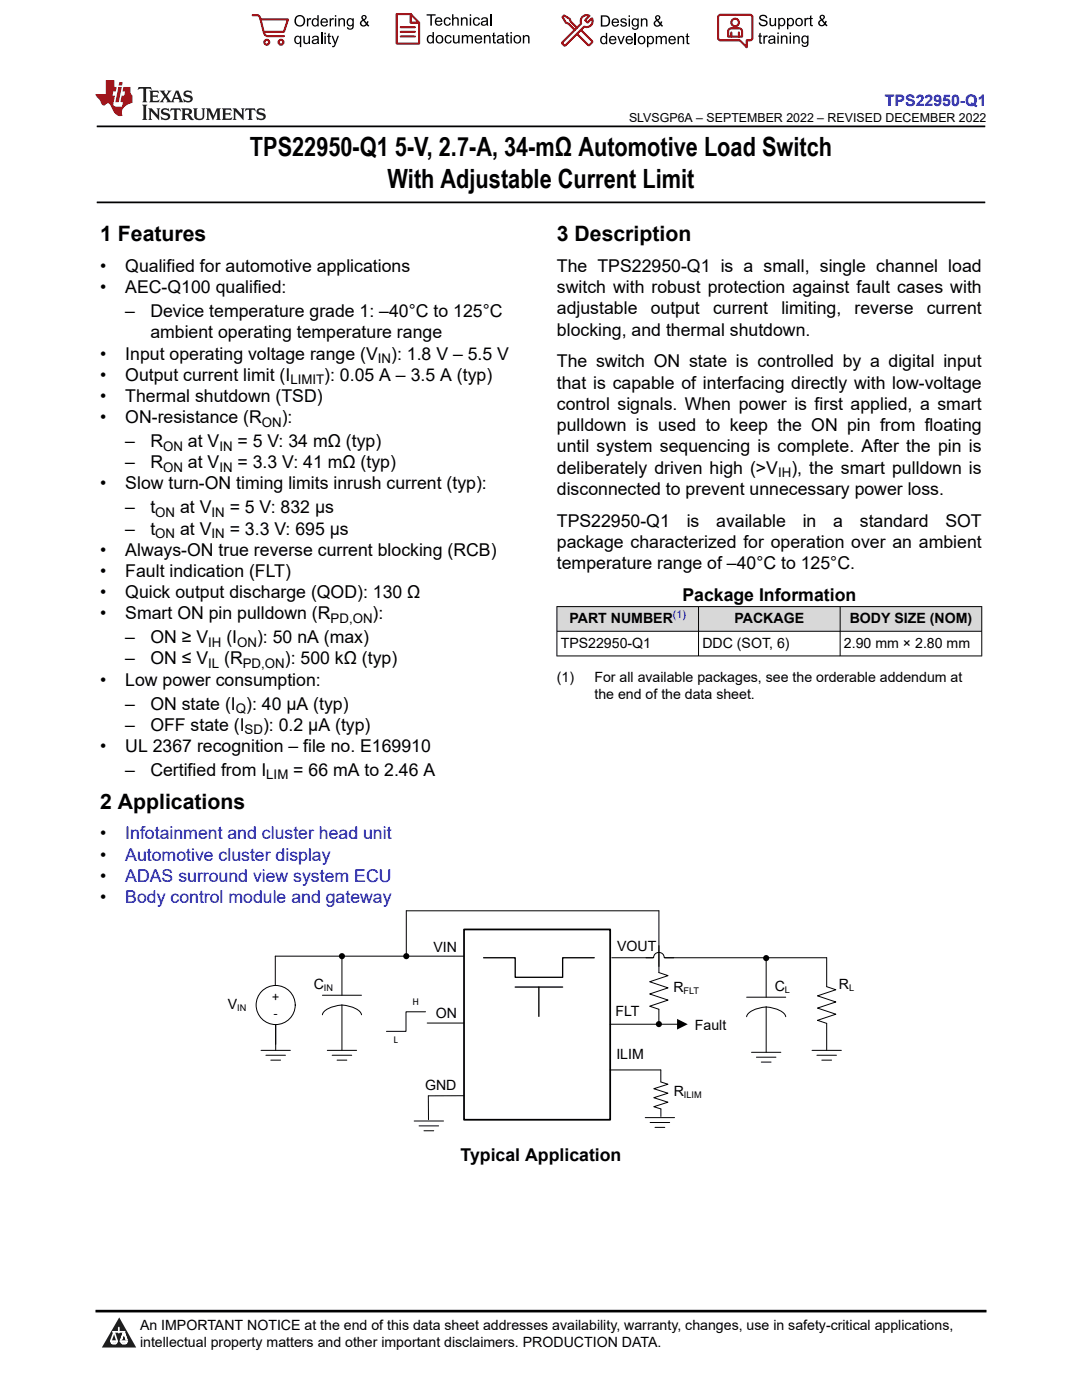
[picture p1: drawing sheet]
<svg xmlns="http://www.w3.org/2000/svg" width="216mm" height="279mm" viewBox="0 0 216 279" stroke-linecap="round" stroke-linejoin="round" font-family="sans-serif">
<path d="M19.3 25.2h177.3M19.3 40.4h177.3" fill="none" stroke="#000" stroke-width=".35"/>
<g fill="#d8d8d8">
<path d="M111.1 121.1h84.8v4.9h-84.8z" fill-rule="evenodd"/>
<path d="M111.2 121.1h28.1v4.8h-28.1z" fill-rule="evenodd"/>
<path d="M139.4 121.1h28.2v4.8h-28.2z" fill-rule="evenodd"/>
<path d="M167.7 121.1h28.1v4.8h-28.1z" fill-rule="evenodd"/>
</g>
<path d="M111.1 121.1h84.9M111.1 126h84.9M111.1 130.9h84.9M111.1 121v10M139.4 121v10M167.6 121v10M195.9 121v10M52.1 209.6h5.8M53.1 210.6h3.9M54 211.6h2M55 204.5v3.9" fill="none" stroke="#000" stroke-width=".2"/>
<circle cx="55" cy="200.6" r="3.9" fill="#fff"/>
<g fill="none" stroke="#000" stroke-width=".2">
<path d="M64.3 198.6h7.8M68.2 190.8v7.8M92.6 190.8h-37.7v5.9M65.3 209.6h5.9M66.3 210.6h3.9M67.3 211.6h1.9M68.2 200.6v9M68.2 200.6a5.2 5.2 0 0 0-3.7 1.5l-.2 .4M68.2 200.6a5.2 5.2 0 0 1 3.8 1.5l.1 .4M84.9 201.9h-3.9v3.9h-3.9M85.2 204.2h7.4"/>
<circle cx="55" cy="200.6" r="3.9"/>
</g>
<path d="M92.6 185.5h29.2v38h-29.2z" fill-rule="evenodd" fill="#fff"/>
<path d="M92.6 185.5h29.2v38h-29.2z" fill="none" stroke="#000" stroke-width=".35"/>
<g fill="none" stroke="#000" stroke-width=".2">
<path d="M67.8 190.8h.4M80.7 190.8h.4v-9h50.4v12.3M122.1 191.1h8.2M128.9 191.1h1.5a1.06 1.06 0 0 1 1.1-1 1.06 1.06 0 0 1 1 1h2M131.5 194.1l1.8 .6-3.7 1.2 3.7 1.3-3.7 1.2 3.7 1.2-3.7 1.2 1.9 .6v3M132.7 191.1h32.3v5.8l1.8 .6-3.7 1.2 3.7 1.3-3.7 1.2 3.7 1.2-3.7 1.2 1.9 .6v5.4M149 199h7.8M152.5 191.2h.4v7.8M55 204.5v5.1M92.6 218.7h-7.1v4.8M121.8 204.4h13.4M121.8 213.5h10.1v2.4"/>
<path d="M131.1 204.4h.4M131.9 215.9l1.4 .5-2.8 .9 2.8 .9-2.8 .9 2.8 .9-2.8 .9 1.4 .4v1.5M150 210h5.8M150.9 211h3.9M151.9 212h2M152.9 201a5.2 5.2 0 0 0-3.8 1.5l-.1 .4M152.9 201v9M152.9 201a5.2 5.2 0 0 1 3.7 1.5l.2 .4M162 209.6h5.9M163 210.6h3.9M164 211.6h1.9M82.6 223.7h5.9"/>
<path d="M83.6 224.7h3.9M84.6 225.7h1.9M128.7 223h5.9M129.7 224h3.9M130.7 225h2"/>
</g>
<path d="M96.5 191.1h6.3v3.9h9.5v-3.9h6.3M102.8 197h9.5M107.5 197v5.8" fill="none" stroke="#000" stroke-width=".26"/>
<g fill="#000">
<path d="M135.1 203.3l2.1 1.1-2.1 1.1z"/>
<circle cx="68.2" cy="190.8" r=".61"/>
<circle cx="81.1" cy="190.8" r=".61"/>
<circle cx="152.9" cy="191.2" r=".61"/>
<circle cx="131.5" cy="204.4" r=".61"/>
</g>
<path d="M0 0h215.9v23.8h-215.9z" fill-rule="evenodd" fill="#fff"/>
<path d="M27.7 17.4l-.2 .6 .5-.3h.6v.1v2.2l-.2 .4h1l-.2-.4v-2.2v-.1h.5l.5 .3-.1-.6zM29.8 18.1l.2 .4v1.5l-.2 .4h1.9l.1-.6a1.08 1.08 0 0 1-1.3 .2v-.7h.6l.4 .2v-.6l-.4 .2h-.6v-.6l.2-.1a1 1 0 0 1 1 .2l-.1-.5zM31.8 18.1l1 1.1-1 1.2h.9l-.2-.2 .4-.7 .5 .7-.2 .2h1.6l-.2-.2 .1-.4h1l.1 .4-.1 .2h.9l-.2-.3-.8-2h-.5l-1 2.2-.8-1.1 .9-1.1h-.8l.2 .2-.5 .7-.3-.7 .1-.2zM35.2 18.5l.4 1h-.8zM36.8 18.2a.65 .65 0 0 0-.2 .7 .65 .65 0 0 0 .6 .5l.7 .2 .1 .2a.79 .79 0 0 1-.7 .4 .79 .79 0 0 1-.7-.5l.1 .7 .2-.1a.93 .93 0 0 0 1.1 .1 .93 .93 0 0 0 .4-1 1.46 1.46 0 0 0-1.2-.6l-.1-.3a1.09 1.09 0 0 1 1.2 .2l-.2-.6-.1 .1-.6-.2zM28.4 20.9l.2 .4v2.3l-.2 .3h1l-.2-.3v-2.3l.2-.4zM29.6 21.6l.2 .4v1.6l-.2 .3h.8l-.3-.3v-1.4l1.7 1.8v-2l.2-.4h-.8l.2 .2 .1 1.1-1.2-1.3zM32.3 21.8a.65 .65 0 0 0-.2 .7 .65 .65 0 0 0 .7 .4l.6 .2 .1 .2a.79 .79 0 0 1-.7 .4 .79 .79 0 0 1-.7-.5l.1 .7 .2-.1a.93 .93 0 0 0 1.1 .1 .93 .93 0 0 0 .4-.9 1.46 1.46 0 0 0-1.2-.6l-.1-.4a1.09 1.09 0 0 1 1.2 .2l-.2-.6-.1 .1-.6-.1zM34.1 21.6l-.1 .7a.63 .63 0 0 1 .7-.4l.1 1.7-.3 .3h1l-.2-.3v-1.7a.66 .66 0 0 1 .8 .4l-.1-.7zM36.2 21.6l.2 .4v1.6l-.2 .3h.9l-.2-.2v-.7h.5l.1 .2a.79 .79 0 0 0 1.2 .6l-1-.9a.61 .61 0 0 0 .6-.6 .61 .61 0 0 0-.5-.6zM36.9 21.9h.2a.47 .47 0 0 1 .5 .1 .47 .47 0 0 1 .1 .5l-.2 .2h-.6zM38.5 21.6l.2 .2a2.27 2.27 0 0 0 .4 2 1.04 1.04 0 0 0 1.7-.7v-1.3l.2-.2h-.8l.2 .4v1.1a.6 .6 0 0 1-.6 .6 .6 .6 0 0 1-.6-.6v-1.1l.3-.4zM41.1 21.6l.2 .4v1.6l-.2 .3h.7l-.2-.3v-1.5l.9 1.9 .8-1.9v1.5l-.2 .3h1l-.3-.3v-1.6l.3-.4h-.8l-.7 1.5-.7-1.5zM44.3 21.6l.2 .4v1.6l-.2 .3h1.9l.1-.5a1.09 1.09 0 0 1-1.3 .1v-.6h.6l.4 .1v-.6l-.4 .2h-.6v-.6l.2-.1a1.01 1.01 0 0 1 1 .3l-.1-.6zM46.4 21.6l.3 .4v1.6l-.3 .3h.8l-.2-.3v-1.4l1.6 1.8v-2l.2-.4h-.7l.2 .2v1.1l-1.2-1.3zM49 21.6l-.1 .7a.63 .63 0 0 1 .8-.4v1.7l-.3 .3h1l-.2-.3v-1.7a.66 .66 0 0 1 .8 .4l-.1-.7zM51.4 21.8a.65 .65 0 0 0-.2 .7 .65 .65 0 0 0 .6 .4l.6 .2 .2 .2a.79 .79 0 0 1-.8 .4 .79 .79 0 0 1-.6-.5l.1 .7 .2-.1a.93 .93 0 0 0 1 .1 .93 .93 0 0 0 .5-.9 1.46 1.46 0 0 0-1.3-.6l-.1-.4a1.09 1.09 0 0 1 1.3 .2l-.2-.6-.2 .1-.5-.1z" fill="#231f20"/>
<path d="M21.1 16v2.8h-2.1l.1 .3 .9 1a.95 .95 0 0 0 .9 .9 .59 .59 0 0 1 .6-.4 .59 .59 0 0 1 .5 .4l.4 .8a1.59 1.59 0 0 0 2.1 1.3 1.61 1.61 0 0 1 1-2.2l1-.4-.1-1.5a1.59 1.59 0 0 1-.4-1.6h-1.4l-.2 .9h.5l-.1 .8h-.5l-.2 1v.2l.4 .1-.2 .9h-.6a.73 .73 0 0 1-1.1-.7l.3-1.5h-.5l.2-.8h.5l.2-.9h-.5v-1.4zM23.6 17.4l-.6 3h.7l.6-3zM23.8 16.4l-.1 .7h.7l.1-.7z" fill="#ed1c24"/>
<g fill="#000">
<path d="M58.7 4.2a1.15 1.15 0 0 1 2.3 0 1.15 1.15 0 0 1-2.3 0zM59.3 3.5a.89 .89 0 0 0-.2 1.1 .89 .89 0 0 0 1.1 .4 .88 .88 0 0 0 .3-1.3 .88 .88 0 0 0-1.2-.2z" fill-rule="evenodd"/>
<path d="M58.9 7.3l.5-.2 .5 .3v-.3h.2v2.3h-.3v-.8a.74 .74 0 0 1-.9 0 .74 .74 0 0 1-.2-1zM59.1 7.5a.57 .57 0 0 0-.1 .7 .57 .57 0 0 0 .7 .2 .57 .57 0 0 0 .2-.7 .57 .57 0 0 0-.8-.2z" fill-rule="evenodd"/>
<path d="M61.2 3.6h.3v.3l.2-.2 .3-.1 .1 .1-.1 .3a.36 .36 0 0 0-.4 0 .36 .36 0 0 0-.1 .4v.9h-.3z" fill-rule="evenodd"/>
<path d="M60.5 7.1h.3v.9a.41 .41 0 0 0 .4 .6 .41 .41 0 0 0 .4-.6v-.9h.3v1.7h-.3v-.3a.58 .58 0 0 1-.7 .3 .58 .58 0 0 1-.4-.6z" fill-rule="evenodd"/>
<path d="M62.4 3.8l.5-.2 .4 .2v-.8h.3v2.3h-.3v-.2a.75 .75 0 0 1-1-.1 .75 .75 0 0 1 0-1zM62.6 4a.57 .57 0 0 0-.1 .7 .57 .57 0 0 0 .7 .2 .57 .57 0 0 0 .1-.7 .57 .57 0 0 0-.7-.2z" fill-rule="evenodd"/>
<path d="M62.4 7.3a.74 .74 0 0 1 .9-.1 .74 .74 0 0 1 .3 .9l.1 .7h-.3v-.2a.57 .57 0 0 1-.9 .2 .57 .57 0 0 1-.1-.8l.9-.3a.41 .41 0 0 0-.3-.4 .41 .41 0 0 0-.5 .4l-.3-.1zM62.6 8.2a.35 .35 0 0 0 .1 .5 .35 .35 0 0 0 .5-.3l.1-.4z" fill-rule="evenodd"/>
<path d="M64.7 6.5h.3v.3h-.3zM64.7 7.1h.3v1.7h-.3z" fill-rule="evenodd"/>
<path d="M64.2 3.8a.76 .76 0 0 1 .9-.1 .76 .76 0 0 1 .3 .8h-1.2a.47 .47 0 0 0 .4 .6 .47 .47 0 0 0 .5-.4l.3 .1a.82 .82 0 0 1-1.2 .3 .82 .82 0 0 1 0-1.3zM64.4 4l-.2 .3h.9l-.2-.4z" fill-rule="evenodd"/>
<path d="M65.8 3.6h.2v.3l.2-.2 .3-.1 .2 .1-.1 .3a.36 .36 0 0 0-.5 0 .36 .36 0 0 0 0 .4v.9h-.3z" fill-rule="evenodd"/>
<path d="M65.5 6.7l.3-.1v.5h.2v.3h-.2v.9v.2h.2l.1 .3a.41 .41 0 0 1-.5-.1 .41 .41 0 0 1-.1-.4v-.9h-.2v-.3h.2z" fill-rule="evenodd"/>
<path d="M66.1 7.1h.3l.5 1.4 .5-1.4h.2l-.6 1.7a.57 .57 0 0 1-.7 .6v-.3a.37 .37 0 0 0 .5-.3z" fill-rule="evenodd"/>
<path d="M66.8 3h.3v.3h-.3zM66.8 3.6h.3v1.7h-.3z" fill-rule="evenodd"/>
<path d="M67.5 3.6h.3v.3a.58 .58 0 0 1 .7-.3 .58 .58 0 0 1 .3 .7v1h-.2v-1a.4 .4 0 0 0-.5-.5 .4 .4 0 0 0-.3 .6v.9h-.3z" fill-rule="evenodd"/>
<path d="M69.3 3.8l.6-.2 .4 .2v-.2h.3v1.5a.71 .71 0 0 1-.5 .8 .71 .71 0 0 1-.9-.5h.3a.46 .46 0 0 0 .6 .3 .46 .46 0 0 0 .2-.6 .78 .78 0 0 1-1.1-.2 .78 .78 0 0 1 .1-1.1zM69.6 4a.53 .53 0 0 0-.1 .8 .53 .53 0 0 0 .8 0 .54 .54 0 0 0 0-.7 .54 .54 0 0 0-.7-.1z" fill-rule="evenodd"/>
<path d="M72.2 3.1a.53 .53 0 0 1 .9 .1 .53 .53 0 0 1-.4 .8l.5 .5 .1-.3 .2 .1-.2 .5 .4 .3-.2 .2-.3-.3a.71 .71 0 0 1-1.2 .1 .71 .71 0 0 1 .3-1.1l-.2-.5zM72.3 3.5a.3 .3 0 0 0 .6 0 .3 .3 0 0 0-.6 0zM72.3 4.3a.45 .45 0 0 0 0 .7 .45 .45 0 0 0 .7-.2l-.5-.6z" fill-rule="evenodd"/>
<path d="M85.1 2.8h1.8v.3h-.7v2h-.3v-2h-.8z" fill-rule="evenodd"/>
<path d="M85.3 7.2l.6-.2 .4 .2v-.8h.3v2.3h-.3v-.2a.76 .76 0 0 1-1-.1 .76 .76 0 0 1-.1-1zM85.6 7.4a.58 .58 0 0 0-.1 .7 .58 .58 0 0 0 .7 .2 .58 .58 0 0 0 .1-.7 .58 .58 0 0 0-.7-.2z" fill-rule="evenodd"/>
<path d="M87.2 7.2a.81 .81 0 0 1 1.1 .1 .81 .81 0 0 1-.1 1.2 .81 .81 0 0 1-1.2-.2v-.7zM87.3 7.4a.57 .57 0 0 0 0 .8 .57 .57 0 0 0 .8 0 .57 .57 0 0 0 0-.7 .57 .57 0 0 0-.8-.1z" fill-rule="evenodd"/>
<path d="M87 3.7a.77 .77 0 0 1 .9-.2 .77 .77 0 0 1 .4 .9h-1.3a.48 .48 0 0 0 .4 .5 .48 .48 0 0 0 .6-.3h.3a.83 .83 0 0 1-1.3 .4 .83 .83 0 0 1 0-1.3zM87.2 3.8l-.1 .3h.9l-.3-.4z" fill-rule="evenodd"/>
<path d="M88.7 3.7a.7 .7 0 0 1 1.2 .3h-.2a.45 .45 0 0 0-.6-.3 .45 .45 0 0 0-.3 .6 .45 .45 0 0 0 .3 .6 .45 .45 0 0 0 .6-.4l.3 .1a.76 .76 0 0 1-1.1 .5 .76 .76 0 0 1-.3-1.1z" fill-rule="evenodd"/>
<path d="M88.9 7.2a.7 .7 0 0 1 1.2 .3h-.3a.45 .45 0 0 0-.5-.3 .45 .45 0 0 0-.3 .6 .45 .45 0 0 0 .3 .6 .45 .45 0 0 0 .6-.3h.2a.76 .76 0 0 1-1 .5 .76 .76 0 0 1-.3-1.1z" fill-rule="evenodd"/>
<path d="M90.2 2.8h.3v.9a.59 .59 0 0 1 .7-.2 .59 .59 0 0 1 .3 .6v1h-.2v-1a.4 .4 0 0 0-.5-.4 .4 .4 0 0 0-.3 .5v.9h-.3z" fill-rule="evenodd"/>
<path d="M90.4 7h.3v.9a.41 .41 0 0 0 .4 .6 .41 .41 0 0 0 .3-.6v-.9h.3v1.7h-.2v-.3a.58 .58 0 0 1-.7 .3 .58 .58 0 0 1-.4-.7z" fill-rule="evenodd"/>
<path d="M92 3.5h.2v.2a.59 .59 0 0 1 .7-.3 .59 .59 0 0 1 .4 .7v1h-.3v-1a.41 .41 0 0 0-.4-.4 .41 .41 0 0 0-.4 .5v.9h-.2z" fill-rule="evenodd"/>
<path d="M92.1 7h.3v.3a.56 .56 0 0 1 1 0 .54 .54 0 0 1 .6-.3 .54 .54 0 0 1 .4 .5v1.2h-.3v-1.1a.34 .34 0 0 0-.3-.4 .34 .34 0 0 0-.4 .3v1.2h-.3v-1.1a.38 .38 0 0 0-.5-.3 .38 .38 0 0 0-.2 .5v.9h-.3z" fill-rule="evenodd"/>
<path d="M93.7 2.8h.3v.4h-.3zM93.7 3.5h.3v1.6h-.3z" fill-rule="evenodd"/>
<path d="M94.6 3.7a.7 .7 0 0 1 1.2 .3h-.3a.45 .45 0 0 0-.6-.3 .45 .45 0 0 0-.3 .6 .45 .45 0 0 0 .4 .6 .45 .45 0 0 0 .5-.4l.3 .1a.76 .76 0 0 1-1 .5 .76 .76 0 0 1-.4-1.1z" fill-rule="evenodd"/>
<path d="M94.9 7.2a.77 .77 0 0 1 .9-.1 .77 .77 0 0 1 .4 .8h-1.2a.48 .48 0 0 0 .3 .6 .48 .48 0 0 0 .6-.4l.3 .1a.83 .83 0 0 1-1.3 .3 .83 .83 0 0 1 0-1.3zM95.1 7.3l-.1 .4h.9l-.2-.4z" fill-rule="evenodd"/>
<path d="M96.6 7h.2v.3a.59 .59 0 0 1 .7-.3 .59 .59 0 0 1 .4 .7v1h-.3v-1a.41 .41 0 0 0-.4-.5 .41 .41 0 0 0-.4 .6v.9h-.2z" fill-rule="evenodd"/>
<path d="M96.1 3.7a.74 .74 0 0 1 1-.2 .74 .74 0 0 1 .3 .9v.7h-.2l-.1-.2a.59 .59 0 0 1-.8 .3 .59 .59 0 0 1-.2-.8l1-.3a.42 .42 0 0 0-.4-.5 .42 .42 0 0 0-.4 .4l-.3-.1zM96.3 4.5a.36 .36 0 0 0 .2 .5 .36 .36 0 0 0 .5-.2l.1-.5z" fill-rule="evenodd"/>
<path d="M98.4 6.6l.3-.2v.6h.2v.2h-.2v1v.2h.2l.1 .3a.41 .41 0 0 1-.5-.1 .41 .41 0 0 1-.1-.4v-1h-.2v-.2h.2z" fill-rule="evenodd"/>
<path d="M99.3 7.2a.74 .74 0 0 1 1-.2 .74 .74 0 0 1 .2 1l.1 .7h-.3v-.2a.59 .59 0 0 1-.8 .2 .59 .59 0 0 1-.3-.8l1.1-.3a.42 .42 0 0 0-.4-.4 .42 .42 0 0 0-.5 .3h-.2zM99.5 8a.36 .36 0 0 0 .2 .5 .36 .36 0 0 0 .4-.2l.2-.5z" fill-rule="evenodd"/>
<path d="M101 6.6l.3-.2v.6h.3v.2h-.3v1l.1 .2h.2v.3a.41 .41 0 0 1-.4-.1 .41 .41 0 0 1-.2-.4v-1h-.2v-.2h.2z" fill-rule="evenodd"/>
<path d="M101.9 6.4h.2v.3h-.2zM101.9 7h.2v1.7h-.2z" fill-rule="evenodd"/>
<path d="M102.7 7.2a.81 .81 0 0 1 1.1 .1 .81 .81 0 0 1-.1 1.2 .81 .81 0 0 1-1.2-.2v-.7zM102.9 7.4a.57 .57 0 0 0-.1 .8 .57 .57 0 0 0 .9 0 .57 .57 0 0 0-.1-.7 .57 .57 0 0 0-.7-.1z" fill-rule="evenodd"/>
<path d="M104.3 7h.3v.3a.59 .59 0 0 1 .7-.3 .59 .59 0 0 1 .4 .7v1h-.3v-1a.41 .41 0 0 0-.5-.5 .41 .41 0 0 0-.3 .6v.9h-.3z" fill-rule="evenodd"/>
<path d="M119.9 3.1h.8a1.12 1.12 0 0 1 1 1.1 1.12 1.12 0 0 1-1 1.1h-.8zM120.2 3.3v1.7h.5a.86 .86 0 0 0 .8-.8 .86 .86 0 0 0-.8-.9z" fill-rule="evenodd"/>
<path d="M119.9 7.4l.5-.3 .5 .3v-.8h.3v2.2h-.3v-.2a.75 .75 0 0 1-1 0 .75 .75 0 0 1-.1-1zM120.2 7.5a.57 .57 0 0 0-.2 .8 .57 .57 0 0 0 .8 .2 .57 .57 0 0 0 .1-.8 .57 .57 0 0 0-.7-.2z" fill-rule="evenodd"/>
<path d="M121.7 7.4a.76 .76 0 0 1 .9-.2 .76 .76 0 0 1 .4 .9h-1.2a.47 .47 0 0 0 .3 .5 .47 .47 0 0 0 .6-.3h.3a.82 .82 0 0 1-1.3 .4 .82 .82 0 0 1 0-1.3zM121.9 7.5l-.1 .3h.9l-.2-.4z" fill-rule="evenodd"/>
<path d="M122.2 3.9a.76 .76 0 0 1 .9-.2 .76 .76 0 0 1 .4 .9h-1.2a.47 .47 0 0 0 .4 .5 .47 .47 0 0 0 .5-.3h.3a.82 .82 0 0 1-1.2 .4 .82 .82 0 0 1-.1-1.3zM122.5 4l-.2 .3h.9l-.2-.4z" fill-rule="evenodd"/>
<path d="M123.9 3.8a.71 .71 0 0 1 1.1 .3h-.2a.32 .32 0 0 0-.4-.3 .32 .32 0 0 0-.3 .4h.1a.75 .75 0 0 1 .9 .8 .72 .72 0 0 1-.7 .3 .72 .72 0 0 1-.6-.5h.2a.36 .36 0 0 0 .4 .4 .36 .36 0 0 0 .3-.5 .8 .8 0 0 1-.9-.7z" fill-rule="evenodd"/>
<path d="M123.2 7.2h.3l.4 1.3 .5-1.3h.3l-.6 1.6h-.3z" fill-rule="evenodd"/>
<path d="M125.4 3.1h.3v.3h-.3zM125.4 3.7h.3v1.6h-.3z" fill-rule="evenodd"/>
<path d="M125 7.4a.76 .76 0 0 1 .9-.2 .76 .76 0 0 1 .4 .9h-1.2a.47 .47 0 0 0 .4 .5 .47 .47 0 0 0 .5-.3h.3a.82 .82 0 0 1-1.2 .4 .82 .82 0 0 1-.1-1.3zM125.3 7.5l-.2 .3h.9l-.2-.4z" fill-rule="evenodd"/>
<path d="M126.2 3.9l.5-.3 .5 .3v-.2h.3v1.4a.71 .71 0 0 1-.6 .8 .71 .71 0 0 1-.8-.5l.2 .1a.46 .46 0 0 0 .7 .2 .46 .46 0 0 0 .2-.6 .78 .78 0 0 1-1.1-.1 .78 .78 0 0 1 .1-1.1zM126.4 4a.53 .53 0 0 0 0 .8 .53 .53 0 0 0 .7 0 .54 .54 0 0 0 0-.7 .54 .54 0 0 0-.7-.1z" fill-rule="evenodd"/>
<path d="M127.5 7.3a.8 .8 0 0 1 1.1 .2 .8 .8 0 0 1-.1 1.1 .8 .8 0 0 1-1.2-.1v-.8zM127.7 7.5a.56 .56 0 0 0-.1 .9 .56 .56 0 0 0 .8-.1 .56 .56 0 0 0 0-.7 .56 .56 0 0 0-.7-.1z" fill-rule="evenodd"/>
<path d="M127.9 3.7h.2v.2a.58 .58 0 0 1 .7-.2 .58 .58 0 0 1 .4 .6v1h-.3v-1a.4 .4 0 0 0-.4-.4 .4 .4 0 0 0-.3 .5v.9h-.3z" fill-rule="evenodd"/>
<path d="M129.1 7.2h.2v.2a.72 .72 0 0 1 1-.1 .72 .72 0 0 1 .2 1 .64 .64 0 0 1-.5 .5 .64 .64 0 0 1-.6-.2v.8h-.3zM129.5 7.5a.56 .56 0 0 0-.1 .8 .56 .56 0 0 0 .7 .2 .56 .56 0 0 0 .1-.8 .56 .56 0 0 0-.7-.2z" fill-rule="evenodd"/>
<path d="M130.8 7.2h.3v.2a.55 .55 0 0 1 .9 0 .53 .53 0 0 1 .7-.3 .53 .53 0 0 1 .4 .6v1.1h-.3v-1a.34 .34 0 0 0-.3-.4 .34 .34 0 0 0-.4 .3v1.1h-.3v-1a.37 .37 0 0 0-.5-.4 .37 .37 0 0 0-.2 .6v.8h-.3z" fill-rule="evenodd"/>
<path d="M130.9 3.2a.53 .53 0 0 1 .8 .1 .53 .53 0 0 1-.3 .8l.4 .5 .1-.4 .3 .1-.2 .5 .3 .3-.2 .3-.3-.4a.71 .71 0 0 1-1.2 .1 .71 .71 0 0 1 .4-1.1l-.3-.5zM130.9 3.6a.3 .3 0 0 0 .6 0 .3 .3 0 0 0-.6 0zM130.9 4.3a.45 .45 0 0 0 0 .7 .45 .45 0 0 0 .7-.2l-.5-.6z" fill-rule="evenodd"/>
<path d="M133.6 7.4a.76 .76 0 0 1 .9-.2 .76 .76 0 0 1 .4 .9h-1.3a.47 .47 0 0 0 .4 .5 .47 .47 0 0 0 .6-.3h.3a.82 .82 0 0 1-1.3 .4 .82 .82 0 0 1 0-1.3zM133.8 7.5l-.1 .3h.9l-.3-.4z" fill-rule="evenodd"/>
<path d="M135.2 7.2h.3v.2a.58 .58 0 0 1 .7-.2 .58 .58 0 0 1 .3 .6v1h-.3v-1a.4 .4 0 0 0-.4-.4 .4 .4 0 0 0-.3 .5v.9h-.3z" fill-rule="evenodd"/>
<path d="M137 6.8l.3-.2v.6h.2v.2h-.2v1v.2h.2l.1 .2a.41 .41 0 0 1-.5 0 .41 .41 0 0 1-.1-.5v-.9h-.2v-.2h.2z" fill-rule="evenodd"/>
<path d="M151.7 3.1a.88 .88 0 0 1 1.4 .5h-.3a.49 .49 0 0 0-.5-.5 .49 .49 0 0 0-.4 .6v.1a1.06 1.06 0 0 1 1.3 1 .95 .95 0 0 1-1 .4 .95 .95 0 0 1-.8-.7h.3a.58 .58 0 0 0 .6 .5 .58 .58 0 0 0 .5-.6l-.2-.1a.95 .95 0 0 1-1.1-.9z" fill-rule="evenodd"/>
<path d="M151.5 6.7l.3-.2v.6h.3v.2h-.3v1v.2h.3v.2a.41 .41 0 0 1-.5 0 .41 .41 0 0 1-.1-.5v-.9h-.2v-.2h.2z" fill-rule="evenodd"/>
<path d="M152.3 7.1h.3v.2l.1-.2h.4h.1l-.1 .3a.36 .36 0 0 0-.4 0 .36 .36 0 0 0-.1 .5v.8h-.3z" fill-rule="evenodd"/>
<path d="M153.4 7.3a.74 .74 0 0 1 1-.2 .74 .74 0 0 1 .3 .9l.1 .7h-.3l-.1-.2a.57 .57 0 0 1-.8 .3 .57 .57 0 0 1-.1-.9l.9-.2a.41 .41 0 0 0-.4-.4 .41 .41 0 0 0-.4 .3h-.3zM153.7 8.1a.35 .35 0 0 0 .1 .5 .35 .35 0 0 0 .5-.2l.1-.5z" fill-rule="evenodd"/>
<path d="M153.5 3.6h.3v.9a.41 .41 0 0 0 .4 .5 .41 .41 0 0 0 .4-.5v-.9h.3v1.6h-.3v-.2a.58 .58 0 0 1-.7 .2 .58 .58 0 0 1-.4-.6z" fill-rule="evenodd"/>
<path d="M155.1 6.5h.3v.3h-.3zM155.1 7.1h.3v1.6h-.3z" fill-rule="evenodd"/>
<path d="M155.3 3.6h.2v.2a.72 .72 0 0 1 1-.1 .72 .72 0 0 1 .2 1 .64 .64 0 0 1-.5 .5 .64 .64 0 0 1-.6-.2v.8h-.3zM155.7 3.9a.56 .56 0 0 0-.2 .8 .56 .56 0 0 0 .8 .2 .56 .56 0 0 0 .1-.8 .56 .56 0 0 0-.7-.2z" fill-rule="evenodd"/>
<path d="M155.8 7.1h.3v.2a.58 .58 0 0 1 .7-.2 .58 .58 0 0 1 .3 .6v1h-.2v-1a.4 .4 0 0 0-.5-.4 .4 .4 0 0 0-.3 .5v.9h-.3z" fill-rule="evenodd"/>
<path d="M157 3.6h.3v.2a.72 .72 0 0 1 1-.1 .72 .72 0 0 1 .1 1 .64 .64 0 0 1-.4 .5 .64 .64 0 0 1-.7-.2v.8h-.3zM157.4 3.9a.56 .56 0 0 0-.1 .8 .56 .56 0 0 0 .7 .2 .56 .56 0 0 0 .2-.8 .56 .56 0 0 0-.8-.2z" fill-rule="evenodd"/>
<path d="M157.6 6.5h.2v.3h-.2zM157.6 7.1h.2v1.6h-.2z" fill-rule="evenodd"/>
<path d="M158.3 7.1h.2v.2a.58 .58 0 0 1 .7-.2 .58 .58 0 0 1 .4 .6v1h-.3v-1a.4 .4 0 0 0-.4-.4 .4 .4 0 0 0-.4 .5v.9h-.2z" fill-rule="evenodd"/>
<path d="M158.9 3.7a.8 .8 0 0 1 1.2 .2 .8 .8 0 0 1-.2 1.1 .8 .8 0 0 1-1.1-.1l-.1-.8zM159.1 3.9a.56 .56 0 0 0-.1 .9 .56 .56 0 0 0 .9 0 .56 .56 0 0 0-.1-.8 .56 .56 0 0 0-.7-.1z" fill-rule="evenodd"/>
<path d="M160.1 7.3l.5-.2 .5 .2v-.2h.2v1.4a.71 .71 0 0 1-.5 .9 .71 .71 0 0 1-.8-.5h.2a.46 .46 0 0 0 .6 .2 .46 .46 0 0 0 .2-.6 .78 .78 0 0 1-1-.1 .78 .78 0 0 1 .1-1.1zM160.3 7.4a.53 .53 0 0 0-.1 .8 .53 .53 0 0 0 .8 0 .54 .54 0 0 0 0-.7 .54 .54 0 0 0-.7-.1z" fill-rule="evenodd"/>
<path d="M160.5 3.6h.3v.2l.1-.2h.4h.1l-.1 .3a.36 .36 0 0 0-.4 0 .36 .36 0 0 0-.1 .5v.8h-.3z" fill-rule="evenodd"/>
<path d="M161.6 3.2l.3-.2v.6h.3v.2h-.3v1l.1 .2h.2v.2a.41 .41 0 0 1-.4 0 .41 .41 0 0 1-.2-.5v-.9h-.2v-.2h.2z" fill-rule="evenodd"/>
<path d="M163.7 3.1a.53 .53 0 0 1 .8 .1 .53 .53 0 0 1-.3 .8l.4 .5 .1-.3h.3l-.2 .5 .3 .3-.2 .3-.3-.3a.71 .71 0 0 1-1.2 .1 .71 .71 0 0 1 .4-1.2l-.3-.5zM163.8 3.5a.3 .3 0 0 0 .6 0 .3 .3 0 0 0-.6 0zM163.7 4.2a.45 .45 0 0 0 0 .8 .45 .45 0 0 0 .7-.3l-.5-.6z" fill-rule="evenodd"/>
</g>
<path d="M64.2 6.5v2.3M97.9 2.8v2.3M126.8 6.6v2.2" fill="none" stroke="#000" stroke-width=".28"/>
<g fill="none" stroke="#de0000" stroke-width=".42">
<path d="M50.4 3l1.1 .1a1.4 1.4 0 0 1 .6 1.2l.6 2.5a.95 .95 0 0 0 1.2 .4h2.8M52 3.9h5.5l-.8 2.4h-4M79.1 2.8h2.8v1.7h1.7v4.2h-4.5zM80 6.4h2.8M80 5.4h2.8M80 7.3h2.8M82 2.8l1.6 1.7M115.1 5.5l-1.2-1.2-.2-.5-1.2-.7-.3 .3 .7 1.1 .5 .2 1.3 1.3M115.9 6l2.2 2.2v.3l-.5 .5h-.3l-2.2-2.2zM115.9 6l.7-.7a1.19 1.19 0 0 0 1.3-.3 1.19 1.19 0 0 0 .2-1.4l-.8 .9-.5-.5 .8-.8a1.19 1.19 0 0 0-1.3 .1 1.19 1.19 0 0 0-.3 1.4l-3.8 3.7v.3l.3 .3h.3l2.3-2.2M143.3 3.2l.5-.2h5.9l.4 .2v4.4l-.2 .4-.9 .1v1.3l-1.4-1.3h-3.8l-.5-.3zM145.5 5.8l.4-.1h1.6a.61 .61 0 0 1 .6 .6v1h-2.8v-1z"/>
<path d="M145.9 6.5v.8M147.4 6.5v.8"/>
<circle cx="53.2" cy="8.4" r=".49"/>
<circle cx="56.1" cy="8.4" r=".49"/>
<circle cx="146.7" cy="4.5" r=".75"/>
</g>
<path d="M0 261.4h215.9v18h-215.9z" fill-rule="evenodd" fill="#fff"/>
<path d="M23.8 262.9l3.4 6h-6.9z" fill="#231f20"/>
<path d="M22.1 267.7h1.3l-.4 .5h-.3a.55 .55 0 0 1-.6-.5z" fill-rule="evenodd" fill="#fff"/>
<path d="M22.1 267.7h1.3l-.4 .5h-.3a.55 .55 0 0 1-.6-.5z" fill="none" stroke="#231f20" stroke-width=".34"/>
<path d="M22.1 267.7h1.3l-.4 .5h-.5zM22.6 265.8h.1M22.6 265.8h2.3zM23.7 265.9h.1M23.7 264.9v1zM24 267.7h.1" fill="none" stroke="#fff" stroke-width=".34"/>
<path d="M24.7 265.8l-.7 1.9z" fill="#fff"/>
<path d="M24.7 265.8l-.7 1.9z" fill="none" stroke="#fff" stroke-width=".34"/>
<path d="M24.7 265.8l.7 1.9z" fill="#fff"/>
<path d="M22.8 265.8l-.7 1.9zM22.8 265.8l.6 1.9zM24.7 265.8l.7 1.9zM25.3 267.7h.1" fill="none" stroke="#fff" stroke-width=".34"/>
<path d="M24.1 267.7h1.3a.65 .65 0 0 1-.6 .5 .65 .65 0 0 1-.7-.5z" fill-rule="evenodd" fill="#fff"/>
<path d="M24.1 267.7h1.3a.65 .65 0 0 1-.6 .5 .65 .65 0 0 1-.7-.5z" fill="none" stroke="#231f20" stroke-width=".34"/>
<path d="M24 267.7h.1M24.1 267.7h1.3l-.4 .5h-.5z" fill="none" stroke="#fff" stroke-width=".34"/>
<path d="M19 261.7h177.8" fill="none" stroke="#000" stroke-width=".53"/>
<g font-size="5.3">
<text x="49.9" y="31.2">TPS22950-Q1 5-V, 2.7-A, 34-mΩ Automotive Load Switch</text>
<text x="77.4" y="37.5">With Adjustable Current Limit</text>
</g>
<g font-size="4.2">
<text x="20" y="48.1">1 Features</text>
<text x="111.1" y="48.1">3 Description</text>
<text x="20" y="161.4">2 Applications</text>
</g>
<g font-size="3.5">
<text x="20" y="54.3">•</text>
<text x="20" y="58.5">•</text>
<text x="25" y="54.3">Qualified for automotive applications</text>
<text x="25" y="58.5">AEC-Q100 qualified:</text>
<text x="111.1" y="54.3">The TPS22950-Q1 is a small, single channel load</text>
<text x="111.1" y="58.5">switch with robust protection against fault cases with</text>
<text x="25" y="63.3">–</text>
<text x="30" y="63.3">Device temperature grade 1: –40°C to 125°C</text>
<text x="111.1" y="62.8">adjustable</text>
<text x="129.8" y="62.8">output</text>
<text x="142.3" y="62.8">current</text>
<text x="155.9" y="62.8">limiting,</text>
<text x="170.5" y="62.8">reverse</text>
<text x="184.9" y="62.8">current</text>
<text x="20" y="71.7">•</text>
<text x="25" y="71.7">Input operating voltage range (V</text>
<text x="30" y="67.5">ambient operating temperature range</text>
<text x="78" y="71.7">): 1.8 V – 5.5 V</text>
<text x="111.1" y="67">blocking, and thermal shutdown.</text>
<text x="20" y="76">•</text>
<text x="25" y="76">Output current limit (I</text>
<text x="64.7" y="76">): 0.05 A – 3.5 A (typ)</text>
<text x="111.1" y="77.6">that is capable of interfacing directly with low-voltage</text>
<text x="111.1" y="73.3">The switch ON state is controlled by a digital input</text>
<text x="20" y="80.2">•</text>
<text x="25" y="80.2">Thermal shutdown (TSD)</text>
<text x="111.1" y="81.8">control signals. When power is first applied, a smart</text>
<text x="20" y="84.4">•</text>
<text x="25" y="84.4">ON-resistance (R</text>
<text x="25" y="89.2">–</text>
<text x="30" y="89.2">R</text>
<text x="37.5" y="89.2">at V</text>
<text x="47.4" y="89.2">= 5 V: 34 mΩ (typ)</text>
<text x="56.2" y="84.4">):</text>
<text x="111.1" y="86">pulldown is used to keep the ON pin from floating</text>
<text x="25" y="93.4">–</text>
<text x="30" y="93.4">R</text>
<text x="37.5" y="93.4">at V</text>
<text x="47.4" y="93.4">= 3.3 V: 41 mΩ (typ)</text>
<text x="111.1" y="90.3">until system sequencing is complete. After the pin is</text>
<text x="111.1" y="94.5">deliberately driven high (&gt;V</text>
<text x="157.9" y="94.5">), the smart pulldown is</text>
<text x="20" y="97.7">•</text>
<text x="25" y="97.7">Slow turn-ON timing limits inrush current (typ):</text>
<text x="111.1" y="98.7">disconnected to prevent unnecessary power loss.</text>
<text x="25" y="106.7">–</text>
<text x="25" y="102.4">–</text>
<text x="30" y="102.4">t</text>
<text x="30" y="106.7">t</text>
<text x="35.9" y="106.7">at V</text>
<text x="35.9" y="102.4">at V</text>
<text x="45.8" y="102.4">= 5 V: 832 µs</text>
<text x="45.8" y="106.7">= 3.3 V: 695 µs</text>
<text x="111.1" y="105.1">TPS22950-Q1</text>
<text x="137" y="105.1">is</text>
<text x="142.9" y="105.1">available</text>
<text x="160.2" y="105.1">in</text>
<text x="166.3" y="105.1">a</text>
<text x="171.6" y="105.1">standard</text>
<text x="188.6" y="105.1">SOT</text>
<text x="20" y="110.9">•</text>
<text x="25" y="110.9">Always-ON true reverse current blocking (RCB)</text>
<text x="111.1" y="109.3">package characterized for operation over an ambient</text>
<text x="111.1" y="113.6">temperature range of –40°C to 125°C.</text>
<text x="20" y="115.1">•</text>
<text x="20" y="119.4">•</text>
<text x="25" y="115.1">Fault indication (FLT)</text>
<text x="25" y="119.4">Quick output discharge (QOD): 130 Ω</text>
<text x="136.2" y="119.9">Package Information</text>
<text x="20" y="123.6">•</text>
<text x="25" y="123.6">Smart ON pin pulldown (R</text>
<text x="74.4" y="123.6">):</text>
<text x="25" y="128.4">–</text>
<text x="30" y="128.4">ON ≥ V</text>
<text x="45.2" y="128.4">(I</text>
<text x="51.3" y="128.4">): 50 nA (max)</text>
<text x="20" y="136.8">•</text>
<text x="25" y="132.6">–</text>
<text x="25" y="136.8">Low power consumption:</text>
<text x="30" y="132.6">ON ≤ V</text>
<text x="44.7" y="132.6">(R</text>
<text x="56.8" y="132.6">): 500 kΩ (typ)</text>
<text x="25" y="141.6">–</text>
<text x="30" y="141.6">ON state (I ): 40 µA (typ)</text>
<text x="25" y="145.8">–</text>
<text x="30" y="145.8">OFF state (I</text>
<text x="52.5" y="145.8">): 0.2 µA (typ)</text>
<text x="20" y="150.1">•</text>
<text x="25" y="150.1">UL 2367 recognition – file no. E169910</text>
<text x="25" y="154.8">–</text>
<text x="30" y="154.8">Certified from I</text>
<text x="58.5" y="154.8">= 66 mA to 2.46 A</text>
<text x="20" y="167.5">•</text>
<text x="20" y="171.8">•</text>
<text x="20" y="176">•</text>
<text x="20" y="180.2">•</text>
<text x="91.9" y="231.8">Typical Application</text>
</g>
<g font-size="3.5" fill="#00f">
<text x="25" y="167.5">Infotainment and cluster head unit</text>
<text x="25" y="171.8">Automotive cluster display</text>
<text x="25" y="176">ADAS surround view system ECU</text>
<text x="25" y="180.2">Body control module and gateway</text>
</g>
<text font-size="3.2" fill="#00f" x="176.6" y="21.1">TPS22950-Q1</text>
<g font-size="2.8">
<text x="113.6" y="124.3">PART NUMBER</text>
<text x="146.6" y="124.3">PACKAGE</text>
<text x="169.5" y="124.3">BODY SIZE (NOM)</text>
<text x="111.9" y="129.3">TPS22950-Q1</text>
<text x="140.2" y="129.3">DDC (SOT, 6)</text>
<text x="168.4" y="129.3">2.90 mm × 2.80 mm</text>
<text x="111.1" y="136.1">(1)</text>
<text x="118.6" y="136.1">For all available packages, see the orderable addendum at</text>
<text x="118.6" y="139.4">the end of the data sheet.</text>
<text x="86.5" y="190">VIN</text>
<text x="123.1" y="189.8">VOUT</text>
<text x="62.6" y="197.4">C</text>
<text x="134.4" y="198">R</text>
<text x="154.6" y="197.8">C</text>
<text x="167.4" y="197.4">R</text>
<text x="45.4" y="201.3">V</text>
<text x="54.3" y="199.7">+</text>
<text x="54.6" y="203.1">-</text>
<text x="86.9" y="203.1">ON</text>
<text x="122.8" y="202.9">FLT</text>
<text x="138.7" y="205.6">Fault</text>
<text x="123" y="211.4">ILIM</text>
<text x="84.8" y="217.6">GND</text>
<text x="134.4" y="218.8">R</text>
<text x="27.9" y="265.5">An IMPORTANT NOTICE at the end of this data sheet addresses availability, warranty, changes, use in safety-critical applications,</text>
<text x="27.9" y="268.9">intellectual property matters and other important disclaimers. PRODUCTION DATA.</text>
</g>
<g font-size="2.6">
<text x="57.9" y="76.7">LIMIT</text>
<text x="75.4" y="72.5">IN</text>
<text x="32.5" y="89.9">ON</text>
<text x="43.8" y="89.9">IN</text>
<text x="52.2" y="85.2">ON</text>
<text x="32.5" y="94.1">ON</text>
<text x="43.8" y="94.1">IN</text>
<text x="155.3" y="95.2">IH</text>
<text x="31" y="107.4">ON</text>
<text x="31" y="103.1">ON</text>
<text x="42.2" y="103.1">IN</text>
<text x="42.2" y="107.4">IN</text>
<text x="66" y="124.3">PD,ON</text>
<text x="41.5" y="129.1">IH</text>
<text x="47.3" y="129.1">ON</text>
<text x="41.5" y="133.3">IL</text>
<text x="48.4" y="133.3">PD,ON</text>
<text x="47.1" y="142.3">Q</text>
<text x="48.8" y="146.5">SD</text>
<text x="53.1" y="155.5">LIM</text>
</g>
<text font-size="2.5" x="125.5" y="24.3">SLVSGP6A – SEPTEMBER 2022 – REVISED DECEMBER 2022</text>
<text font-size="2.1" fill="#00f" x="134.3" y="123.4">(1)</text>
<g font-size="2.1">
<text x="82.3" y="200.6">H</text>
<text x="78.5" y="208.2">L</text>
</g>
<g font-size="1.8">
<text x="64.6" y="197.8">IN</text>
<text x="169.4" y="197.8">L</text>
<text x="47.3" y="201.7">IN</text>
<text x="136.4" y="198.4">FLT</text>
<text x="156.6" y="198.2">L</text>
<text x="136.5" y="219.2">ILIM</text>
</g>
</svg>
